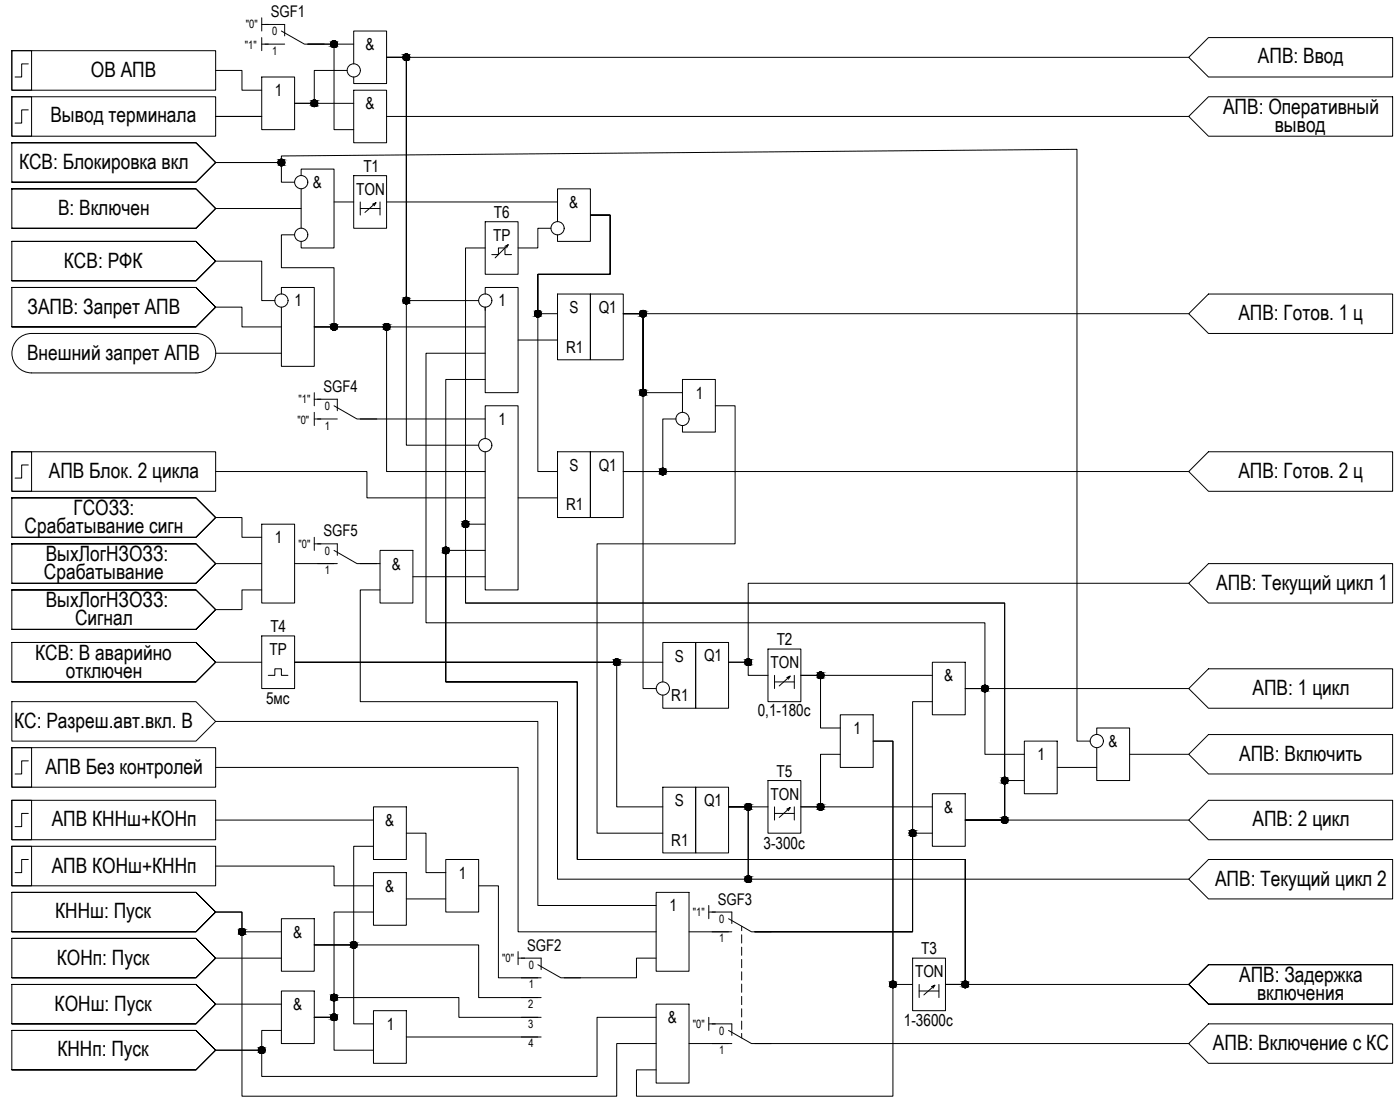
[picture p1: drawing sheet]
<svg xmlns="http://www.w3.org/2000/svg" width="633mm" height="500mm" viewBox="0 0 633 500" stroke-linecap="round" stroke-linejoin="round" font-family="sans-serif">
<!-- layer: 0 -->
<g fill="none" stroke="#000" stroke-width=".45">
<path d="M118 8v6M118 17v6M118 11h3M118 20h3M160 20h-21h12v39h9M5 23h9v18h-9zM5 23h92v18h-92zM13 29h-3v6h-3M97 32h12v9h9M118 35h15v24h-15zM157 32h-15v15h-9h27M160 29v-15h15v24h-15v-3"/>
<path d="M175 26h362M537 26l9-9h83v18h-83zM5 44h9v18h-9zM5 44h92v18h-92zM13 50h-3v6h-3M118 53h-21h21M160 41h15v24h-15zM175 53h362M537 53l9-9h83v18h-83zM5 65v17h84l8-9-8-8h-84h84l8 8-8 9h-84M136 79v-3h15v36h-15v-3M160 79h15v24h-15z"/>
<path d="M5 85v18h84l8-9-8-9h-84h84l8 9-8 9h-84M97 94h39M133 82h-6v-9h-30h30v-3l360-3v268h6M136 85v18M151 91h9M163 91v6M163 94h9M168 92h2l-5 4M170 92l-1 1M172 91v6M175 91h77M5 109v18h84l8-9-8-9h-84h84l8 9-8 9h-84"/>
<path d="M97 118h21v18h6M133 106h-6v15h24v27h-9M219 112h-9v161h244v98h-18h18v-18h9M219 100h15v24h-15zM222 115h3v-3h3v3h3M228 111h2l-1 1M230 111l-6 6M249 103h-6v9h-9M252 100v-15h15v24h-15v-3M5 130v18h84l8-9-8-9h-84h84l8 9-8 9h-84M97 139h12v9h18M127 133v-3h15v36h-15v-27"/>
<path d="M216 136h-32v-110h-9h9v175h32M219 133v-3h15v47h-15v-38v1M252 133h15v30h-15zM267 133h15v30h-15zM8 153l3-2h3h75a9 9 0 0 1 9 9 9 9 0 0 1-9 9h-75a9 9 0 0 1-8-6 9 9 0 0 1 2-10zM97 160h30M142 148h33v65h44M142 148h77M219 160h-26v121h252v30h-9M234 154h18M252 142h-9v-18h33v-27h-9h9v27h-33v89h9M282 142h255"/>
<path d="M537 142l9-9h83v18h-83zM142 177v6M219 171h-18v137h60v80h175v57h-9h9v-57h-175v-80h-60v-59h18M308 177h-17v-35h-9h9v169h6M142 186v6M142 180h3M142 189h3M163 189h56M219 198v-15h15v84h-15v-63M305 189h-5v24h-18h255M308 186v-15h15v24h-15v-3M323 183h9v63h-62v131h30"/>
<path d="M5 204h9v18h-9zM5 204h92v18h-92zM13 210h-3v6h-3M97 213h69v12h53M252 204h15v30h-15zM267 204h15v30h-15zM546 204h83v18h-83l-9-9zM5 225v18h84l8-9-8-9h-84h84l8 9-8 9h-84M97 234h12v9h9M118 237h15v36h-15zM219 237h-9v36h244v98h-18h101M234 225h18"/>
<path d="M5 246v18h84l8-9-8-9h-84h84l8 9-8 9h-84M97 255h21M133 255h18M142 243v6M142 246h3M163 255h9M172 249h15v24h-15zM5 267v17h84l8-8-8-9h-84h84l8 9-8 8h-84M118 267h-9v9h-12M172 267h-9v50h89v80h86v-32h-9h18M187 261h32M537 264l9-9h83v18h-83z"/>
<path d="M537 264h-199v35h-9h9v6h9M5 290v18h84l8-9-8-9h-84h84l8 9-8 9h-84M97 299h21M118 287h15v24h-15zM300 299h-167h146v66h21M314 290h15v30h-15zM347 293h15v24h-15zM421 299h15v24h-15zM5 317h84l8 9-8 9h-84zM121 305h3v-3h3v3h3M300 308v-18h14v30h-14v-6M350 305v6"/>
<path d="M350 308h9M356 306h1l-5 4M357 306l-1 1M359 305v6M421 317h-9v104h-71h71v-44h9M421 305h-59h9v24h9M436 311h9v30h18M436 311h101M546 302h83v18h-83l-9-9zM5 338h9v18h-9zM5 338h92v18h-92zM97 326h146v83h54"/>
<path d="M380 323h15v24h-15zM463 335h15v24h-15zM496 332v-3h15v24h-15v-15M546 332h83v18h-83l-9-9zM13 344h-3v6h-3M97 347h137v74h63M300 356h14v29h-14zM314 356h15v29h-15zM347 353h15v24h-15zM380 341h-9v24h-9h59M421 359h15v23h-15zM478 347h18"/>
<path d="M511 341h26M5 362h9v18h-9zM5 362h92v18h-92zM13 368h-3v6h-3M97 371h72M169 365h15v23h-15zM184 377h9v17h8M329 365h9v32h199M350 365v6M350 368h9M356 366l1-1-5 4M357 365l-1 1"/>
<path d="M359 365v6M546 362h83v18h-83l-9-9zM5 382h9v18h-9zM5 382h92v18h-92zM13 388h-3v6h-3M97 391h54v9h18M169 382h-9v45h-18M169 394h15v24h-15zM201 388h15v24h-15zM537 397l9-9h83v18h-83zM5 403v18h84l8-9-8-9h-84h84l8 9-8 9h-84M127 415h15v24h-15z"/>
<path d="M169 412h-18v48h-9M184 406h17M216 400h9v42h18M297 403h14v36h-14zM320 409v6M320 412h3M335 419v2M5 424v18h84l8-9-8-9h-84h84l8 9-8 9h-84M97 433h30M127 421h-18v-9h-12h12v83h170v-23h18M142 427h18v36h9M142 427h74v24h27"/>
<path d="M234 433h3M234 430v6M297 433h-9v9h-33M311 421h18M335 422v4M335 428v4M335 434v3M335 439v4M412 433h15v24h-15zM629 436h-83l-9 9 9 9h83v-18h-83l-9 9 9 9h83M5 445v18h84l8-9-8-9h-84h84l8 9-8 9h-84M97 454h30"/>
<path d="M127 448h15v24h-15zM142 460h9v15h18M142 460h9v-9h56v9h36M169 457h15v24h-15zM236 451h9M236 460h9M297 460h-27v27h-152v-12h-21h21v-9h9M297 454h14v36h-14zM320 460v6M335 445v3M335 450v4M335 456v4"/>
<path d="M412 445h-8v-110h-9h9v160h-116v-11h9M415 445v6M415 448h9M421 446l2-1-5 5M423 445l-1 2M424 445v6M427 445h110M5 466v18h84l8-9-8-9h-84h84l8 9-8 9h-84M184 469h61M311 472h18M320 463h3M335 461v4"/>
<path d="M335 467v2M341 472h196M537 472l9-9h83v18h-83z"/>
<circle cx="151" cy="20" r="1.5"/>
<circle cx="160" cy="32" r="3"/>
<circle cx="184" cy="26" r="1.5"/>
<circle cx="142" cy="47" r="1.5"/>
<circle cx="127" cy="73" r="1.5"/>
<circle cx="136" cy="82" r="3"/>
<circle cx="136" cy="106" r="3"/>
<circle cx="252" cy="103" r="3"/>
<circle cx="127" cy="136" r="3"/>
<circle cx="184" cy="136" r="1.5"/>
<circle cx="219" cy="136" r="3"/>
<circle cx="151" cy="148" r="1.5"/>
<circle cx="175" cy="148" r="1.5"/>
<circle cx="243" cy="142" r="1.5"/>
<circle cx="291" cy="142" r="1.5"/>
<circle cx="291" cy="177" r="1.5"/>
<circle cx="308" cy="189" r="3"/>
<circle cx="219" cy="201" r="3"/>
<circle cx="300" cy="213" r="1.5"/>
<circle cx="210" cy="237" r="1.5"/>
<circle cx="201" cy="249" r="1.5"/>
<circle cx="279" cy="299" r="1.5"/>
<circle cx="338" cy="299" r="1.5"/>
<circle cx="300" cy="311" r="3"/>
<circle cx="371" cy="305" r="1.5"/>
<circle cx="445" cy="311" r="1.5"/>
<circle cx="496" cy="335" r="3"/>
<circle cx="454" cy="353" r="1.5"/>
<circle cx="338" cy="365" r="1.5"/>
<circle cx="371" cy="365" r="1.5"/>
<circle cx="412" cy="377" r="1.5"/>
<circle cx="454" cy="371" r="1.5"/>
<circle cx="338" cy="397" r="1.5"/>
<circle cx="109" cy="421" r="1.5"/>
<circle cx="160" cy="427" r="1.5"/>
<circle cx="151" cy="451" r="1.5"/>
<circle cx="151" cy="460" r="1.5"/>
<circle cx="404" cy="445" r="1.5"/>
<circle cx="436" cy="445" r="1.5"/>
<circle cx="118" cy="475" r="1.5"/>
</g>
<g fill="#000" stroke="#000" stroke-width=".45">
<path d="M151 18v1zM150 19h1zM183 27h1zM142 48h1zM127 75h1zM183 137h1zM150 146h1zM174 149h1zM174 146h1zM243 143h1zM290 143h1zM290 179h1z"/>
<path d="M299 215h1zM210 238h1zM201 250h1zM278 298h1zM278 301h1zM338 301h1zM370 304h1zM445 313h1zM454 354h1zM338 366h1zM370 363h1zM412 378h1z"/>
<path d="M454 372h1zM338 399h1zM109 423h1zM159 426h1zM150 458h1zM150 449h1zM403 446h1zM436 446h1zM118 476h1z"/>
<path d="M150 19h2zM150 19h2z"/>
<path d="M150 19h2zM150 19h2z"/>
<path d="M150 19h2zM150 19h2z"/>
<path d="M150 19h2zM150 19h2z"/>
<path d="M150 19h2zM150 19h2z"/>
<path d="M150 19h2zM150 19h2z"/>
<path d="M150 19h2zM150 19h2z"/>
<path d="M150 19h2zM150 19h2z"/>
<path d="M150 19h2zM150 19h2z"/>
<path d="M150 19l2 1zM150 19l2 1z"/>
<path d="M150 20h2zM150 20h2z"/>
<path d="M149 20h3zM149 20h3z"/>
<path d="M149 20h3zM149 20h3z"/>
<path d="M149 20h3zM149 20h3z"/>
<path d="M150 21h1zM150 21h1z"/>
<path d="M150 21h2zM150 21h1z"/>
<path d="M150 21h2zM150 21h2z"/>
<path d="M150 21h2zM150 21h2z"/>
<path d="M150 21h2zM150 21h2z"/>
<path d="M150 21h2zM150 21h2z"/>
<path d="M150 21h2zM150 21h2z"/>
<path d="M150 21h2zM150 21h2z"/>
<path d="M150 21h2zM150 21h2z"/>
<path d="M150 20h2zM150 20l2 1z"/>
<path d="M150 20h2zM150 20h2z"/>
<path d="M149 20h3zM149 20h3z"/>
<path d="M149 20h3zM149 20h3z"/>
<path d="M183 24h1zM183 24h1z"/>
<path d="M183 24h1zM183 24h1z"/>
<path d="M183 24l1 1zM183 25h1z"/>
<path d="M183 27h1zM183 27h1z"/>
<path d="M183 25h1zM183 25h1z"/>
<path d="M183 27h1zM183 27h1z"/>
<path d="M183 25h1zM183 25h1z"/>
<path d="M183 27h1zM183 27h1z"/>
<path d="M183 25h2zM183 25h2z"/>
<path d="M183 27h1zM183 27h1z"/>
<path d="M183 25h2zM183 25h2z"/>
<path d="M183 27h2zM183 27h1z"/>
<path d="M183 25h2zM183 25h2z"/>
<path d="M183 27h2zM183 27h2z"/>
<path d="M182 25h3zM182 25h3z"/>
<path d="M182 27h3zM182 27h3z"/>
<path d="M182 25h3zM182 25h3z"/>
<path d="M182 27h3zM182 27h3z"/>
<path d="M182 25h3zM182 25h3z"/>
<path d="M182 27h3zM182 27h3z"/>
<path d="M182 25h3zM182 25h3z"/>
<path d="M182 26h3zM182 26l3 1z"/>
<path d="M182 25l3 1zM182 25l3 1z"/>
<path d="M182 26h3zM182 26h3z"/>
<path d="M182 26h3zM182 26h3z"/>
<path d="M182 26h3zM182 26h3z"/>
<path d="M182 26h3zM182 26h3z"/>
<path d="M182 26h3zM182 26h3z"/>
<path d="M182 26h3zM182 26h3z"/>
<path d="M142 45h1zM142 45h1z"/>
<path d="M142 45h1zM141 45h2z"/>
<path d="M141 45h2zM141 45h2z"/>
<path d="M141 48h2zM141 48h2z"/>
<path d="M141 45h2zM141 45h2z"/>
<path d="M141 48h2zM141 48h2z"/>
<path d="M141 45l2 1zM141 46h2z"/>
<path d="M141 48h2zM141 48h2z"/>
<path d="M141 46h2zM141 46h2z"/>
<path d="M141 48h2zM141 48h2z"/>
<path d="M141 46h2zM141 46h2z"/>
<path d="M141 48h2zM141 48h2z"/>
<path d="M141 46h2zM141 46h2z"/>
<path d="M141 48h2zM141 48h2z"/>
<path d="M141 46h2zM141 46h2z"/>
<path d="M141 48h2zM141 48h2z"/>
<path d="M141 46h2zM141 46h2z"/>
<path d="M141 47h2zM141 47l2 1z"/>
<path d="M141 46h2zM141 46h2z"/>
<path d="M141 47h2zM141 47h2z"/>
<path d="M141 46h3zM141 46h3z"/>
<path d="M141 47h2zM141 47h2z"/>
<path d="M141 46l3 1zM141 46l3 1z"/>
<path d="M141 47h3zM141 47h3z"/>
<path d="M141 47h3zM141 47h3z"/>
<path d="M141 47h3zM141 47h3z"/>
<path d="M141 47h3zM141 47h2z"/>
<path d="M127 72h1zM127 72h1z"/>
<path d="M127 72h1zM127 72h1z"/>
<path d="M127 72h1zM127 72h1z"/>
<path d="M127 75h1zM127 75h1z"/>
<path d="M127 72h1zM126 72h2z"/>
<path d="M127 75h1zM127 75h1z"/>
<path d="M126 72h2zM126 72h2z"/>
<path d="M126 75h2zM126 75h2z"/>
<path d="M126 72h2zM126 72h2z"/>
<path d="M126 75h2zM126 75h2z"/>
<path d="M126 72h2zM126 72h2z"/>
<path d="M126 75h2zM126 75h2z"/>
<path d="M126 72l2 1zM126 72l2 1z"/>
<path d="M126 74h2zM126 74l2 1z"/>
<path d="M126 73h2zM126 73h2z"/>
<path d="M126 74h2zM126 74h2z"/>
<path d="M126 73h2zM126 73h2z"/>
<path d="M126 74h2zM126 74h2z"/>
<path d="M126 73h3zM126 73h3z"/>
<path d="M126 74h2zM126 74h2z"/>
<path d="M126 73h3zM126 73h3z"/>
<path d="M126 74h3zM126 74h2z"/>
<path d="M126 73h3zM126 73h3z"/>
<path d="M126 74h3zM126 74h3z"/>
<path d="M126 73h3zM126 73h3z"/>
<path d="M126 73h3zM126 73h3z"/>
<path d="M126 73l3 1zM126 73l3 1z"/>
<path d="M126 74h3zM126 74h3z"/>
<path d="M126 74h3zM126 74h3z"/>
<path d="M183 134h1zM183 134h1z"/>
<path d="M183 134h1zM183 134h1z"/>
<path d="M183 134h1zM183 134h1z"/>
<path d="M183 137h1zM183 137h1z"/>
<path d="M183 134l1 1zM183 135h1z"/>
<path d="M183 137h1zM183 137h1z"/>
<path d="M183 135h1zM183 135h1z"/>
<path d="M183 137h1zM183 137h1z"/>
<path d="M183 135h2zM183 135h2z"/>
<path d="M183 137h1zM183 137h1z"/>
<path d="M183 135h2zM183 135h2z"/>
<path d="M183 137h2zM183 137h1z"/>
<path d="M183 135h2zM182 135h3z"/>
<path d="M183 137h2zM183 137h2z"/>
<path d="M182 135h3zM182 135h3z"/>
<path d="M182 137h3zM182 137h3z"/>
<path d="M182 135h3zM182 135h3z"/>
<path d="M182 137h3zM182 137h3z"/>
<path d="M182 135h3zM182 135h3z"/>
<path d="M182 137h3zM182 137h3z"/>
<path d="M182 135h3zM182 135h3z"/>
<path d="M182 136h3zM182 136l3 1z"/>
<path d="M182 135l3 1zM182 135l3 1z"/>
<path d="M182 136h3zM182 136h3z"/>
<path d="M182 136h3zM182 136h3z"/>
<path d="M182 136h3zM182 136h3z"/>
<path d="M182 136h3zM182 136h3z"/>
<path d="M182 136h3zM182 136h3z"/>
<path d="M182 136h3zM182 136h3z"/>
<path d="M150 146h2zM150 146h2z"/>
<path d="M150 149h1zM150 149h1z"/>
<path d="M150 146h2zM150 146h2z"/>
<path d="M150 149h2zM150 149h1z"/>
<path d="M150 146l2 1zM150 147h2z"/>
<path d="M150 149h2zM150 149h2z"/>
<path d="M150 147h2zM150 147h2z"/>
<path d="M150 149h2zM150 149h2z"/>
<path d="M150 147h2zM150 147h2z"/>
<path d="M150 149h2zM150 149h2z"/>
<path d="M150 147h2zM150 147h2z"/>
<path d="M150 149h2zM150 149h2z"/>
<path d="M150 147h2zM150 147h2z"/>
<path d="M150 149h2zM150 149h2z"/>
<path d="M150 147h2zM150 147h2z"/>
<path d="M150 149h2zM150 149h2z"/>
<path d="M150 147h2zM150 147h2z"/>
<path d="M150 148h2zM150 148l2 1z"/>
<path d="M150 147h2zM150 147h2z"/>
<path d="M150 148h2zM150 148h2z"/>
<path d="M150 147h2zM150 147h2z"/>
<path d="M150 148h2zM150 148h2z"/>
<path d="M149 147l3 1zM149 147l3 1z"/>
<path d="M149 148h3zM149 148h3z"/>
<path d="M149 148h3zM149 148h3z"/>
<path d="M149 148h3zM149 148h3z"/>
<path d="M149 148h3zM149 148h3z"/>
<path d="M174 146h1zM174 146h1z"/>
<path d="M174 146h1zM174 146h1z"/>
<path d="M174 149h1zM174 149h1z"/>
<path d="M174 146h1zM174 146h1z"/>
<path d="M174 149h1zM174 149h1z"/>
<path d="M174 146l2 1zM174 147h2z"/>
<path d="M174 149h1zM174 149h1z"/>
<path d="M174 147h2zM174 147h2z"/>
<path d="M174 149h2zM174 149h1z"/>
<path d="M174 147h2zM174 147h2z"/>
<path d="M174 149h2zM174 149h2z"/>
<path d="M174 147h2zM174 147h2z"/>
<path d="M174 149h2zM174 149h2z"/>
<path d="M174 147h2zM174 147h2z"/>
<path d="M174 149h2zM174 149h2z"/>
<path d="M173 147h3zM173 147h3z"/>
<path d="M173 149h3zM173 149h3z"/>
<path d="M173 147h3zM173 147h3z"/>
<path d="M173 148h3zM173 148l3 1z"/>
<path d="M173 147h3zM173 147h3z"/>
<path d="M173 148h3zM173 148h3z"/>
<path d="M173 147h3zM173 147h3z"/>
<path d="M173 148h3zM173 148h3z"/>
<path d="M173 147l3 1zM173 147l3 1z"/>
<path d="M173 148h3zM173 148h3z"/>
<path d="M173 148h3zM173 148h3z"/>
<path d="M173 148h3zM173 148h3z"/>
<path d="M173 148h3zM173 148h3z"/>
<path d="M243 140h1zM243 140h1z"/>
<path d="M243 140h1zM242 140h2z"/>
<path d="M242 140l2 1zM242 141h2z"/>
<path d="M242 143h2zM242 143h2z"/>
<path d="M242 141h2zM242 141h2z"/>
<path d="M242 143h2zM242 143h2z"/>
<path d="M242 141h2zM242 141h2z"/>
<path d="M242 143h2zM242 143h2z"/>
<path d="M242 141h2zM242 141h2z"/>
<path d="M242 143h2zM242 143h2z"/>
<path d="M242 141h2zM242 141h2z"/>
<path d="M242 143h2zM242 143h2z"/>
<path d="M242 141h2zM242 141h2z"/>
<path d="M242 143h2zM242 143h2z"/>
<path d="M242 141h2zM242 141h2z"/>
<path d="M242 143h2zM242 143h2z"/>
<path d="M242 141h2zM242 141h2z"/>
<path d="M242 142h2zM242 142l2 1z"/>
<path d="M242 141h2zM242 141h2z"/>
<path d="M242 142h2zM242 142h2z"/>
<path d="M242 141l3 1zM242 141l3 1z"/>
<path d="M242 142h2zM242 142h2z"/>
<path d="M242 142h3zM242 142h3z"/>
<path d="M242 142h3zM242 142h2z"/>
<path d="M242 142h3zM242 142h3z"/>
<path d="M242 142h3zM242 142h3z"/>
<path d="M242 142h3zM242 142h3z"/>
<path d="M290 140h1zM290 140h1z"/>
<path d="M290 140h1zM290 140h1z"/>
<path d="M290 140h1zM290 140h1z"/>
<path d="M290 143h1zM290 143h1z"/>
<path d="M290 140l1 1zM290 141h1z"/>
<path d="M290 143h1zM290 143h1z"/>
<path d="M290 141h1zM290 141h1z"/>
<path d="M290 143h1zM290 143h1z"/>
<path d="M290 141h2zM290 141h2z"/>
<path d="M290 143h1zM290 143h1z"/>
<path d="M290 141h2zM290 141h2z"/>
<path d="M290 143h2zM290 143h1z"/>
<path d="M290 141h2zM290 141h2z"/>
<path d="M290 143h2zM290 143h2z"/>
<path d="M289 141h3zM289 141h3z"/>
<path d="M289 143h3zM289 143h3z"/>
<path d="M289 141h3zM289 141h3z"/>
<path d="M289 143h3zM289 143h3z"/>
<path d="M289 141h3zM289 141h3z"/>
<path d="M289 142h3zM289 142l3 1z"/>
<path d="M289 141h3zM289 141h3z"/>
<path d="M289 142h3zM289 142h3z"/>
<path d="M289 141l3 1zM289 141l3 1z"/>
<path d="M289 142h3zM289 142h3z"/>
<path d="M289 142h3zM289 142h3z"/>
<path d="M289 142h3zM289 142h3z"/>
<path d="M289 142h3zM289 142h3z"/>
<path d="M289 142h3zM289 142h3z"/>
<path d="M289 142h3zM289 142h3z"/>
<path d="M290 176h1zM290 176h1z"/>
<path d="M290 176h1zM290 176h1z"/>
<path d="M290 176h1zM290 176h1z"/>
<path d="M290 179h1zM290 179h1z"/>
<path d="M290 176h1zM290 176h1z"/>
<path d="M290 179h1zM290 179h1z"/>
<path d="M290 176h1zM290 176h1z"/>
<path d="M290 179h1zM290 179h1z"/>
<path d="M290 176h2zM290 176h2z"/>
<path d="M290 179h1zM290 179h1z"/>
<path d="M290 176h2zM290 176h2z"/>
<path d="M290 179h2zM290 179h1z"/>
<path d="M290 176l2 1zM290 176l2 1z"/>
<path d="M290 178h2zM290 178l2 1z"/>
<path d="M289 177h3zM289 177h3z"/>
<path d="M289 178h3zM289 178h3z"/>
<path d="M289 177h3zM289 177h3z"/>
<path d="M289 178h3zM289 178h3z"/>
<path d="M289 177h3zM289 177h3z"/>
<path d="M289 178h3zM289 178h3z"/>
<path d="M289 177h3zM289 177h3z"/>
<path d="M289 178h3zM289 178h3z"/>
<path d="M289 177h3zM289 177h3z"/>
<path d="M289 177h3zM289 177h3z"/>
<path d="M289 178h3zM289 178h3z"/>
<path d="M289 178h3zM289 178h3z"/>
<path d="M289 177h3zM289 177h3z"/>
<path d="M289 177l3 1zM289 177l3 1z"/>
<path d="M289 178h3zM289 178h3z"/>
<path d="M299 212h1zM299 212h1z"/>
<path d="M299 212h1zM299 212h1z"/>
<path d="M299 212h1zM299 212h1z"/>
<path d="M299 215h1zM299 215h1z"/>
<path d="M299 212h1zM299 212h1z"/>
<path d="M299 214h1zM299 214l1 1z"/>
<path d="M299 212h1zM299 212h1z"/>
<path d="M299 214h1zM299 214h1z"/>
<path d="M299 212h1zM299 212h1z"/>
<path d="M299 214h1zM299 214h1z"/>
<path d="M299 212h2zM298 212h3z"/>
<path d="M299 214h1zM299 214h1z"/>
<path d="M298 212h3zM298 212h3z"/>
<path d="M298 214h3zM298 214h2z"/>
<path d="M298 212h3zM298 212h3z"/>
<path d="M298 214h3zM298 214h3z"/>
<path d="M298 212h3zM298 212h3z"/>
<path d="M298 214h3zM298 214h3z"/>
<path d="M298 212l3 1zM298 212l3 1z"/>
<path d="M298 214h3zM298 214h3z"/>
<path d="M298 213h3zM298 213h3z"/>
<path d="M298 214h3zM298 214h3z"/>
<path d="M298 213h3zM298 213h3z"/>
<path d="M298 214h3zM298 214h3z"/>
<path d="M298 213h3zM298 213h3z"/>
<path d="M298 213h3zM298 213h3z"/>
<path d="M298 213h3zM298 213h3z"/>
<path d="M298 213h3zM298 213l3 1z"/>
<path d="M298 213h3zM298 213h3z"/>
<path d="M210 235h1zM210 235h1z"/>
<path d="M210 235l1 1zM210 236h1z"/>
<path d="M210 236h1zM210 236h1z"/>
<path d="M210 238h1zM210 238h1z"/>
<path d="M210 236h1zM210 236h1z"/>
<path d="M210 238h1zM210 238h1z"/>
<path d="M210 236h1zM210 236h1z"/>
<path d="M210 238h1zM210 238h1z"/>
<path d="M210 236h1zM209 236h2z"/>
<path d="M210 238h1zM210 238h1z"/>
<path d="M209 236h2zM209 236h2z"/>
<path d="M209 238h2zM209 238h2z"/>
<path d="M209 236h3zM209 236h3z"/>
<path d="M209 238h2zM209 238h2z"/>
<path d="M209 236h3zM209 236h3z"/>
<path d="M209 238h3zM209 238h2z"/>
<path d="M209 236h3zM209 236h3z"/>
<path d="M209 238h3zM209 238h3z"/>
<path d="M209 236h3zM209 236h3z"/>
<path d="M209 238h3zM209 238h3z"/>
<path d="M209 236h3zM209 236h3z"/>
<path d="M209 237h3zM209 237l3 1z"/>
<path d="M209 236l3 1zM209 236l3 1z"/>
<path d="M209 237h3zM209 237h3z"/>
<path d="M209 237h3zM209 237h3z"/>
<path d="M209 237h3zM209 237h3z"/>
<path d="M209 237h3zM209 237h3z"/>
<path d="M209 237h3zM209 237h3z"/>
<path d="M209 237h3zM209 237h3z"/>
<path d="M201 247h1zM201 247h1z"/>
<path d="M201 247h1zM201 247h1z"/>
<path d="M201 247h1zM201 247h1z"/>
<path d="M201 250h1zM201 250h1z"/>
<path d="M201 247h1zM201 247h1z"/>
<path d="M201 250h1zM201 250h1z"/>
<path d="M201 247l1 1zM201 248h1z"/>
<path d="M201 250h1zM201 250h1z"/>
<path d="M201 248h1zM201 248h1z"/>
<path d="M201 250h1zM201 250h1z"/>
<path d="M201 248h2zM201 248h2z"/>
<path d="M201 250h1zM201 250h1z"/>
<path d="M200 248h3zM200 248h3z"/>
<path d="M200 250h3zM200 250h2z"/>
<path d="M200 248h3zM200 248h3z"/>
<path d="M200 250h3zM200 250h3z"/>
<path d="M200 248h3zM200 248h3z"/>
<path d="M200 250h3zM200 250h3z"/>
<path d="M200 248h3zM200 248h3z"/>
<path d="M200 249h3zM200 249l3 1z"/>
<path d="M200 248h3zM200 248h3z"/>
<path d="M200 249h3zM200 249h3z"/>
<path d="M200 248l3 1zM200 248l3 1z"/>
<path d="M200 249h3zM200 249h3z"/>
<path d="M200 249h3zM200 249h3z"/>
<path d="M200 249h3zM200 249h3z"/>
<path d="M200 249h3zM200 249h3z"/>
<path d="M200 249h3zM200 249h3z"/>
<path d="M200 249h3zM200 249h3z"/>
<path d="M278 298h1zM278 298h1z"/>
<path d="M278 298h1zM278 298h1z"/>
<path d="M278 298h1zM278 298h1z"/>
<path d="M278 298h2zM278 298h2z"/>
<path d="M278 298h2zM278 298h2z"/>
<path d="M278 298h2zM278 298h2z"/>
<path d="M278 298h2zM278 298h2z"/>
<path d="M278 298h2zM278 298h2z"/>
<path d="M278 298l2 1zM278 298l2 1z"/>
<path d="M277 299h3zM277 299h3z"/>
<path d="M277 300h3zM277 300h3z"/>
<path d="M277 299h3zM277 299h3z"/>
<path d="M277 300h3zM277 300h3z"/>
<path d="M277 299h3zM277 299h3z"/>
<path d="M277 300h3zM277 300h3z"/>
<path d="M277 299h3zM277 299h3z"/>
<path d="M277 299h3zM277 299h3z"/>
<path d="M277 299h3zM277 299h3z"/>
<path d="M277 299l3 1zM277 299l3 1z"/>
<path d="M277 300h3zM277 300h3z"/>
<path d="M338 298h1zM338 298h1z"/>
<path d="M338 298h1zM338 298h1z"/>
<path d="M338 298h1zM338 298h1z"/>
<path d="M338 298h1zM337 298h2z"/>
<path d="M337 298h2zM337 298h2z"/>
<path d="M337 298h2zM337 298h2z"/>
<path d="M337 298h2zM337 298h2z"/>
<path d="M337 298h2zM337 298h2z"/>
<path d="M337 298h2zM337 298h2z"/>
<path d="M337 298l2 1zM337 298l2 1z"/>
<path d="M337 299h3zM337 299h3z"/>
<path d="M337 300h2zM337 300h2z"/>
<path d="M337 299h3zM337 299h3z"/>
<path d="M337 300h3zM337 300h2z"/>
<path d="M337 299h3zM337 299h3z"/>
<path d="M337 300h3zM337 300h3z"/>
<path d="M337 299h3zM337 299h3z"/>
<path d="M337 299h3zM337 299h3z"/>
<path d="M337 299h3zM337 299h3z"/>
<path d="M337 299l3 1zM337 299l3 1z"/>
<path d="M337 300h3zM337 300h3z"/>
<path d="M278 301h1zM278 301h1z"/>
<path d="M278 301h1zM278 301h1z"/>
<path d="M278 301h1zM278 301h1z"/>
<path d="M278 300h2zM278 300l1 1z"/>
<path d="M278 300h2zM278 300h2z"/>
<path d="M278 300h2zM278 300h2z"/>
<path d="M278 300h2zM278 300h2z"/>
<path d="M278 300h2zM278 300h2z"/>
<path d="M338 301h1zM338 301h1z"/>
<path d="M338 301h1zM338 301h1z"/>
<path d="M337 301h2zM337 301h2z"/>
<path d="M337 300h2zM337 300l2 1z"/>
<path d="M337 300h2zM337 300h2z"/>
<path d="M337 300h2zM337 300h2z"/>
<path d="M337 300h2zM337 300h2z"/>
<path d="M337 300h2zM337 300h2z"/>
<path d="M370 304h1zM370 304h1z"/>
<path d="M370 307h1zM370 307h1z"/>
<path d="M370 304h2zM370 304h2z"/>
<path d="M370 307h1zM370 307h1z"/>
<path d="M370 304h2zM370 304h2z"/>
<path d="M370 307h2zM370 307h1z"/>
<path d="M370 304h2zM370 304h2z"/>
<path d="M370 306h2zM370 306l2 1z"/>
<path d="M370 304h2zM370 304h2z"/>
<path d="M370 306h2zM370 306h2z"/>
<path d="M370 304h2zM370 304h2z"/>
<path d="M370 306h2zM370 306h2z"/>
<path d="M370 304h2zM370 304h2z"/>
<path d="M370 306h2zM370 306h2z"/>
<path d="M370 304l2 1zM370 304l2 1z"/>
<path d="M370 306h2zM370 306h2z"/>
<path d="M370 305h2zM370 305h2z"/>
<path d="M370 306h2zM370 306h2z"/>
<path d="M369 305h3zM369 305h3z"/>
<path d="M369 306h3zM369 306h3z"/>
<path d="M369 305h3zM369 305h3z"/>
<path d="M369 306h3zM369 306h3z"/>
<path d="M369 305h3zM369 305h3z"/>
<path d="M369 305h3zM369 305h3z"/>
<path d="M369 305h3zM369 305h3z"/>
<path d="M369 305l3 1zM369 305l3 1z"/>
<path d="M369 306h3zM369 306h3z"/>
<path d="M445 310h1zM445 310h1z"/>
<path d="M445 310h1zM445 310h1z"/>
<path d="M445 310h1zM445 310h1z"/>
<path d="M445 313h1zM445 313h1z"/>
<path d="M445 310h1zM444 310h2z"/>
<path d="M445 313h1zM445 313h1z"/>
<path d="M444 310h2zM444 310h2z"/>
<path d="M444 312h2zM444 312l2 1z"/>
<path d="M444 310h2zM444 310h2z"/>
<path d="M444 312h2zM444 312h2z"/>
<path d="M444 310h2zM444 310h2z"/>
<path d="M444 312h2zM444 312h2z"/>
<path d="M444 310h2zM444 310h2z"/>
<path d="M444 312h2zM444 312h2z"/>
<path d="M444 310h2zM444 310h2z"/>
<path d="M444 312h2zM444 312h2z"/>
<path d="M444 310l2 1zM444 310l2 1z"/>
<path d="M444 312h2zM444 312h2z"/>
<path d="M444 311h3zM444 311h3z"/>
<path d="M444 312h2zM444 312h2z"/>
<path d="M444 311h3zM444 311h3z"/>
<path d="M444 312h3zM444 312h2z"/>
<path d="M444 311h3zM444 311h3z"/>
<path d="M444 312h3zM444 312h3z"/>
<path d="M444 311h3zM444 311h3z"/>
<path d="M444 311h3zM444 311h3z"/>
<path d="M444 311h3zM444 311h3z"/>
<path d="M444 311h3zM444 311h3z"/>
<path d="M444 311h3zM444 311l3 1z"/>
<path d="M454 351h1zM454 351h1z"/>
<path d="M454 351h1zM453 351h2z"/>
<path d="M453 351h2zM453 351h2z"/>
<path d="M453 354h2zM453 354h2z"/>
<path d="M453 351l2 1zM453 351l2 1z"/>
<path d="M453 354h2zM453 354h2z"/>
<path d="M453 352h2zM453 352h2z"/>
<path d="M453 354h2zM453 354h2z"/>
<path d="M453 352h2zM453 352h2z"/>
<path d="M453 354h2zM453 354h2z"/>
<path d="M453 352h2zM453 352h2z"/>
<path d="M453 354h2zM453 354h2z"/>
<path d="M453 352h2zM453 352h2z"/>
<path d="M453 354h2zM453 354h2z"/>
<path d="M453 352h2zM453 352h2z"/>
<path d="M453 354h2zM453 354h2z"/>
<path d="M453 352h2zM453 352h2z"/>
<path d="M453 353h2zM453 353l2 1z"/>
<path d="M453 352h2zM453 352h2z"/>
<path d="M453 353h2zM453 353h2z"/>
<path d="M453 352l3 1zM453 352l3 1z"/>
<path d="M453 353h2zM453 353h2z"/>
<path d="M453 353h3zM453 353h3z"/>
<path d="M453 353h3zM453 353h2z"/>
<path d="M453 353h3zM453 353h3z"/>
<path d="M453 353h3zM453 353h3z"/>
<path d="M453 353h3zM453 353h3z"/>
<path d="M338 363h1zM338 363h1z"/>
<path d="M338 363h1zM338 363h1z"/>
<path d="M338 363h1zM338 363h1z"/>
<path d="M338 366h1zM338 366h1z"/>
<path d="M338 363h1zM337 363h2z"/>
<path d="M338 366h1zM338 366h1z"/>
<path d="M337 363h2zM337 363h2z"/>
<path d="M337 366h2zM337 366h2z"/>
<path d="M337 363l2 1zM337 364h2z"/>
<path d="M337 366h2zM337 366h2z"/>
<path d="M337 364h2zM337 364h2z"/>
<path d="M337 366h2zM337 366h2z"/>
<path d="M337 364h2zM337 364h2z"/>
<path d="M337 366h2zM337 366h2z"/>
<path d="M337 364h2zM337 364h2z"/>
<path d="M337 366h2zM337 366h2z"/>
<path d="M337 364h2zM337 364h2z"/>
<path d="M337 365h2zM337 365l2 1z"/>
<path d="M337 364h3zM337 364h3z"/>
<path d="M337 365h2zM337 365h2z"/>
<path d="M337 364h3zM337 364h3z"/>
<path d="M337 365h3zM337 365h2z"/>
<path d="M337 364h3zM337 364h3z"/>
<path d="M337 365h3zM337 365h3z"/>
<path d="M337 364l3 1zM337 364l3 1z"/>
<path d="M337 365h3zM337 365h3z"/>
<path d="M337 365h3zM337 365h3z"/>
<path d="M337 365h3zM337 365h3z"/>
<path d="M337 365h3zM337 365h3z"/>
<path d="M370 363h1zM370 363h1z"/>
<path d="M370 366h1zM370 366h1z"/>
<path d="M370 363h2zM370 363h2z"/>
<path d="M370 366h1zM370 366h1z"/>
<path d="M370 363h2zM370 363h2z"/>
<path d="M370 366h2zM370 366h1z"/>
<path d="M370 363l2 1zM370 364h2z"/>
<path d="M370 366h2zM370 366h2z"/>
<path d="M370 364h2zM370 364h2z"/>
<path d="M370 366h2zM370 366h2z"/>
<path d="M370 364h2zM370 364h2z"/>
<path d="M370 366h2zM370 366h2z"/>
<path d="M370 364h2zM370 364h2z"/>
<path d="M370 366h2zM370 366h2z"/>
<path d="M370 364h2zM370 364h2z"/>
<path d="M370 365h2zM370 365l2 1z"/>
<path d="M370 364h2zM370 364h2z"/>
<path d="M370 365h2zM370 365h2z"/>
<path d="M369 364h3zM369 364h3z"/>
<path d="M369 365h3zM369 365h3z"/>
<path d="M369 364h3zM369 364h3z"/>
<path d="M369 365h3zM369 365h3z"/>
<path d="M369 364l3 1zM369 364l3 1z"/>
<path d="M369 365h3zM369 365h3z"/>
<path d="M369 365h3zM369 365h3z"/>
<path d="M369 365h3zM369 365h3z"/>
<path d="M369 365h3zM369 365h3z"/>
<path d="M412 375h1zM412 375h1z"/>
<path d="M412 375h1zM412 375h1z"/>
<path d="M412 375h1zM412 375h1z"/>
<path d="M412 378h1zM412 378h1z"/>
<path d="M412 375h1zM412 375h1z"/>
<path d="M412 378h1zM412 378h1z"/>
<path d="M412 375h1zM412 375h1z"/>
<path d="M412 378h1zM412 378h1z"/>
<path d="M412 375h1zM411 375h2z"/>
<path d="M412 378h1zM412 378h1z"/>
<path d="M411 375l3 1zM411 375l3 1z"/>
<path d="M411 378h2zM411 378h2z"/>
<path d="M411 376h3zM411 376h3z"/>
<path d="M411 378h3zM411 378h2z"/>
<path d="M411 376h3zM411 376h3z"/>
<path d="M411 377h3zM411 377l3 1z"/>
<path d="M411 376h3zM411 376h3z"/>
<path d="M411 377h3zM411 377h3z"/>
<path d="M411 376h3zM411 376h3z"/>
<path d="M411 377h3zM411 377h3z"/>
<path d="M411 376h3zM411 376h3z"/>
<path d="M411 377h3zM411 377h3z"/>
<path d="M411 376h3zM411 376h3z"/>
<path d="M411 377h3zM411 377h3z"/>
<path d="M411 376h3zM411 376h3z"/>
<path d="M411 376l3 1zM411 376l3 1z"/>
<path d="M411 377h3zM411 377h3z"/>
<path d="M411 377h3zM411 377h3z"/>
<path d="M411 377h3zM411 377h3z"/>
<path d="M454 369h1zM454 369h1z"/>
<path d="M454 369h1zM454 369h1z"/>
<path d="M453 369h2zM453 369h2z"/>
<path d="M453 372h2zM453 372h2z"/>
<path d="M453 369h2zM453 369h2z"/>
<path d="M453 372h2zM453 372h2z"/>
<path d="M453 369h2zM453 369h2z"/>
<path d="M453 372h2zM453 372h2z"/>
<path d="M453 369l2 1zM453 370h2z"/>
<path d="M453 372h2zM453 372h2z"/>
<path d="M453 370h2zM453 370h2z"/>
<path d="M453 372h2zM453 372h2z"/>
<path d="M453 370h2zM453 370h2z"/>
<path d="M453 372h2zM453 372h2z"/>
<path d="M453 370h2zM453 370h2z"/>
<path d="M453 371h2zM453 371l2 1z"/>
<path d="M453 370h2zM453 370h2z"/>
<path d="M453 371h2zM453 371h2z"/>
<path d="M453 370h2zM453 370h2z"/>
<path d="M453 371h2zM453 371h2z"/>
<path d="M453 370h3zM453 370h3z"/>
<path d="M453 371h2zM453 371h2z"/>
<path d="M453 370h3zM453 370h3z"/>
<path d="M453 371h3zM453 371h2z"/>
<path d="M453 370l3 1zM453 370l3 1z"/>
<path d="M453 371h3zM453 371h3z"/>
<path d="M453 371h3zM453 371h3z"/>
<path d="M338 396h1zM338 396h1z"/>
<path d="M338 396h1zM338 396h1z"/>
<path d="M338 396h1zM338 396h1z"/>
<path d="M338 399h1zM338 399h1z"/>
<path d="M338 396h1zM337 396h2z"/>
<path d="M338 399h1zM338 399h1z"/>
<path d="M337 396h2zM337 396h2z"/>
<path d="M337 399h2zM337 399h2z"/>
<path d="M337 396h2zM337 396h2z"/>
<path d="M337 399h2zM337 399h2z"/>
<path d="M337 396h2zM337 396h2z"/>
<path d="M337 398h2zM337 398l2 1z"/>
<path d="M337 396h2zM337 396h2z"/>
<path d="M337 398h2zM337 398h2z"/>
<path d="M337 396l2 1zM337 396l2 1z"/>
<path d="M337 398h2zM337 398h2z"/>
<path d="M337 397h2zM337 397h2z"/>
<path d="M337 398h2zM337 398h2z"/>
<path d="M337 397h3zM337 397h3z"/>
<path d="M337 398h2zM337 398h2z"/>
<path d="M337 397h3zM337 397h3z"/>
<path d="M337 398h3zM337 398h2z"/>
<path d="M337 397h3zM337 397h3z"/>
<path d="M337 398h3zM337 398h3z"/>
<path d="M337 397h3zM337 397h3z"/>
<path d="M337 397h3zM337 397h3z"/>
<path d="M337 397l3 1zM337 397l3 1z"/>
<path d="M337 398h3zM337 398h3z"/>
<path d="M337 398h3zM337 398h3z"/>
<path d="M109 420h1zM109 420h1z"/>
<path d="M109 420h1zM109 420h1z"/>
<path d="M109 420h1zM109 420h1z"/>
<path d="M109 420h1zM109 420h1z"/>
<path d="M109 420h1zM109 420h1z"/>
<path d="M109 420h1zM108 420h2z"/>
<path d="M108 420h2zM108 420h2z"/>
<path d="M109 423h1zM109 423h1z"/>
<path d="M109 422h1zM109 422l1 1z"/>
<path d="M109 422h1zM109 422h1z"/>
<path d="M109 422h1zM109 422h1z"/>
<path d="M108 422h2zM108 422h2z"/>
<path d="M108 420h3zM108 420h3z"/>
<path d="M108 422h2zM108 422h2z"/>
<path d="M108 420h3zM108 420h3z"/>
<path d="M108 422h3zM108 422h2z"/>
<path d="M108 420h3zM108 420h3z"/>
<path d="M108 422h3zM108 422h3z"/>
<path d="M108 420l3 1zM108 420l3 1z"/>
<path d="M108 422h3zM108 422h3z"/>
<path d="M108 421h3zM108 421h3z"/>
<path d="M108 421h3zM108 421h3z"/>
<path d="M108 422h3zM108 422h3z"/>
<path d="M108 422h3zM108 422h3z"/>
<path d="M108 421h3zM108 421h3z"/>
<path d="M108 421h3zM108 421l3 1z"/>
<path d="M108 421h3zM108 421h3z"/>
<path d="M108 421h3zM108 421h3z"/>
<path d="M108 421h3zM108 421h3z"/>
<path d="M159 426h1zM159 426h1z"/>
<path d="M159 429h1zM159 429h1z"/>
<path d="M159 426h2zM159 426h2z"/>
<path d="M159 428h1zM159 428l1 1z"/>
<path d="M159 426h2zM159 426h2z"/>
<path d="M159 428h2zM159 428h1z"/>
<path d="M159 426h2zM159 426h2z"/>
<path d="M159 428h2zM159 428h2z"/>
<path d="M159 426h2zM159 426h2z"/>
<path d="M159 428h2zM159 428h2z"/>
<path d="M159 426h2zM159 426h2z"/>
<path d="M159 428h2zM159 428h2z"/>
<path d="M159 426h2zM159 426h2z"/>
<path d="M159 428h2zM159 428h2z"/>
<path d="M159 426h2zM159 426h2z"/>
<path d="M159 428h2zM159 428h2z"/>
<path d="M159 426l2 1zM159 426l2 1z"/>
<path d="M159 428h2zM159 428h2z"/>
<path d="M159 427h2zM159 427h2z"/>
<path d="M159 428h2zM159 428h2z"/>
<path d="M158 427h3zM158 427h3z"/>
<path d="M158 427h3zM158 427l3 1z"/>
<path d="M158 427h3zM158 427h3z"/>
<path d="M158 427h3zM158 427h3z"/>
<path d="M158 427h3zM158 427h3z"/>
<path d="M158 427h3zM158 427h3z"/>
<path d="M158 427h3zM158 427h3z"/>
<path d="M150 458h2zM150 458h2z"/>
<path d="M150 449l2 1zM150 450h2z"/>
<path d="M150 452h1zM150 452h1z"/>
<path d="M150 458h2zM150 458h2z"/>
<path d="M150 450h2zM150 450h2z"/>
<path d="M150 452h2zM150 452h1z"/>
<path d="M150 458l2 1zM150 458l2 1z"/>
<path d="M150 450h2zM150 450h2z"/>
<path d="M150 452h2zM150 452h2z"/>
<path d="M150 459h2zM150 459h2z"/>
<path d="M150 450h2zM150 450h2z"/>
<path d="M150 452h2zM150 452h2z"/>
<path d="M150 459h2zM150 459h2z"/>
<path d="M150 450h2zM150 450h2z"/>
<path d="M150 452h2zM150 452h2z"/>
<path d="M150 459h2zM150 459h2z"/>
<path d="M150 450h2zM150 450h2z"/>
<path d="M150 452h2zM150 452h2z"/>
<path d="M150 459h2zM150 459h2z"/>
<path d="M150 450h2zM150 450h2z"/>
<path d="M150 452h2zM150 452h2z"/>
<path d="M150 459h2zM150 459h2z"/>
<path d="M150 450h2zM150 450h2z"/>
<path d="M150 452h2zM150 452h2z"/>
<path d="M150 459h2zM150 459h2z"/>
<path d="M150 450h2zM150 450h2z"/>
<path d="M150 452h2zM150 452h2z"/>
<path d="M150 459h2zM150 459h2z"/>
<path d="M150 450h2zM150 450h2z"/>
<path d="M150 451h2zM150 451l2 1z"/>
<path d="M150 459h2zM150 459h2z"/>
<path d="M150 450l2 1zM150 450l2 1z"/>
<path d="M150 451h2zM150 451h2z"/>
<path d="M149 459l3 1zM149 459l3 1z"/>
<path d="M149 460h3zM149 460h3z"/>
<path d="M149 460h3zM149 460h3z"/>
<path d="M149 451h3zM149 451h3z"/>
<path d="M149 451h3zM149 451h3z"/>
<path d="M149 451h3zM149 451h3z"/>
<path d="M149 451h3zM149 451h3z"/>
<path d="M149 460h3zM149 460h3z"/>
<path d="M149 451h3zM149 451h3z"/>
<path d="M403 443h1zM403 443h1z"/>
<path d="M403 443h1zM403 443h1z"/>
<path d="M403 443l1 1zM403 444h1z"/>
<path d="M403 446h1zM403 446h1z"/>
<path d="M403 444h1zM403 444h1z"/>
<path d="M403 446h1zM403 446h1z"/>
<path d="M403 444h1zM403 444h1z"/>
<path d="M403 446h1zM403 446h1z"/>
<path d="M403 444h2zM403 444h2z"/>
<path d="M403 446h1zM403 446h1z"/>
<path d="M403 444h2zM402 444h3z"/>
<path d="M403 446h2zM403 446h1z"/>
<path d="M402 444h3zM402 444h3z"/>
<path d="M402 446h3zM402 446h3z"/>
<path d="M402 444h3zM402 444h3z"/>
<path d="M402 446h3zM402 446h3z"/>
<path d="M402 444h3zM402 444h3z"/>
<path d="M402 446h3zM402 446h3z"/>
<path d="M402 444h3zM402 444h3z"/>
<path d="M402 446h3zM402 446h3z"/>
<path d="M402 444l3 1zM402 444l3 1z"/>
<path d="M402 445h3zM402 445l3 1z"/>
<path d="M402 445h3zM402 445h3z"/>
<path d="M402 445h3zM402 445h3z"/>
<path d="M402 445h3zM402 445h3z"/>
<path d="M402 445h3zM402 445h3z"/>
<path d="M402 445h3zM402 445h3z"/>
<path d="M402 445h3zM402 445h3z"/>
<path d="M402 445h3zM402 445h3z"/>
<path d="M436 443h1zM436 443h1z"/>
<path d="M436 443h1zM436 443h1z"/>
<path d="M436 443l1 1zM436 443l1 1z"/>
<path d="M436 446h1zM436 446h1z"/>
<path d="M436 444h1zM435 444h2z"/>
<path d="M436 446h1zM436 446h1z"/>
<path d="M435 444h2zM435 444h2z"/>
<path d="M435 446h2zM435 446h2z"/>
<path d="M435 444h2zM435 444h2z"/>
<path d="M435 446h2zM435 446h2z"/>
<path d="M435 444h2zM435 444h2z"/>
<path d="M435 446h2zM435 446h2z"/>
<path d="M435 444h2zM435 444h2z"/>
<path d="M435 446h2zM435 446h2z"/>
<path d="M435 444h2zM435 444h2z"/>
<path d="M435 446h2zM435 446h2z"/>
<path d="M435 444h3zM435 444h3z"/>
<path d="M435 446h2zM435 446h2z"/>
<path d="M435 444h3zM435 444h3z"/>
<path d="M435 446h3zM435 446h2z"/>
<path d="M435 444l3 1zM435 444l3 1z"/>
<path d="M435 445h3zM435 445l3 1z"/>
<path d="M435 445h3zM435 445h3z"/>
<path d="M435 445h3zM435 445h3z"/>
<path d="M435 445h3zM435 445h3z"/>
<path d="M435 445h3zM435 445h3z"/>
<path d="M435 445h3zM435 445h3z"/>
<path d="M435 445h3zM435 445h3z"/>
<path d="M435 445h3zM435 445h3z"/>
<path d="M118 473h1zM118 473h1z"/>
<path d="M118 473h1zM118 473h1z"/>
<path d="M118 473h1zM118 473h1z"/>
<path d="M118 476h1zM118 476h1z"/>
<path d="M118 473h1zM118 473h1z"/>
<path d="M118 476h1zM118 476h1z"/>
<path d="M118 473h1zM117 473h2z"/>
<path d="M118 476h1zM118 476h1z"/>
<path d="M117 473l2 1zM117 473l2 1z"/>
<path d="M117 476h2zM117 476h2z"/>
<path d="M117 474h2zM117 474h2z"/>
<path d="M117 476h2zM117 476h2z"/>
<path d="M117 474h2zM117 474h2z"/>
<path d="M117 476h2zM117 476h2z"/>
<path d="M117 474h3zM117 474h3z"/>
<path d="M117 476h2zM117 476h2z"/>
<path d="M117 474h3zM117 474h3z"/>
<path d="M117 475h3zM117 475l2 1z"/>
<path d="M117 474h3zM117 474h3z"/>
<path d="M117 475h3zM117 475h3z"/>
<path d="M117 474h3zM117 474h3z"/>
<path d="M117 475h3zM117 475h3z"/>
<path d="M117 474h3zM117 474h3z"/>
<path d="M117 475h3zM117 475h3z"/>
<path d="M117 474h3zM117 474h3z"/>
<path d="M117 474l3 1zM117 474l3 1z"/>
<path d="M117 475h3zM117 475h3z"/>
<path d="M117 475h3zM117 475h3z"/>
<path d="M117 475h3zM117 475h3z"/>
<path d="M150 461h1zM150 461h1z"/>
<path d="M150 461h2zM150 461h1z"/>
<path d="M150 461h2zM150 461h2z"/>
<path d="M150 461h2zM150 461h2z"/>
<path d="M150 461h2zM150 461h2z"/>
<path d="M150 461h2zM150 461h2z"/>
<path d="M150 461h2zM150 461h2z"/>
<path d="M150 461h2zM150 461h2z"/>
<path d="M150 460h2zM150 460l2 1z"/>
<path d="M150 460h2zM150 460h2z"/>
<path d="M150 460h2zM150 460h2z"/>
<path d="M149 460h3zM149 460h3z"/>
</g>
<g fill="none" stroke="#000" stroke-width=".45">
<path d="M120 11h9v5M120 20h9M127 14l11 6h8M144 180h8v6M144 189h8M151 183l10 6h9M144 246h8v5M144 255h8M151 249l10 6h9M322 412h9v5M329 415l11 6h9M236 433h9v5"/>
<path d="M243 436l11 6h8M322 421h9M236 442h9M322 463h9v5M322 472h9M329 466l11 6h9"/>
</g>
<g font-size="9.5">
<text x="569" y="29">АПВ: Ввод</text>
<text x="41" y="35">ОВ АПВ</text>
<text x="553" y="52">АПВ: Оперативный</text>
<text x="23" y="55">Вывод терминала</text>
<text x="576" y="60">вывод</text>
<text x="9" y="76">КСВ: Блокировка вкл</text>
<text x="26" y="97">В: Включен</text>
<text x="29" y="121">КСВ: РФК</text>
<text x="12" y="142">ЗАПВ: Запрет АПВ</text>
<text x="560" y="145">АПВ: Готов. 1 ц</text>
<text x="12" y="162">Внешний запрет АПВ</text>
<text x="22" y="216">АПВ Блок. 2 цикла</text>
<text x="560" y="216">АПВ: Готов. 2 ц</text>
<text x="33" y="233">ГСОЗЗ:</text>
<text x="11" y="241">Срабатывание сигн</text>
<text x="21" y="254">ВыхЛогНЗОЗЗ:</text>
<text x="20" y="262">Срабатывание</text>
<text x="550" y="266">АПВ: Текущий цикл 1</text>
<text x="21" y="274">ВыхЛогНЗОЗЗ:</text>
<text x="34" y="282">Сигнал</text>
<text x="16" y="298">КСВ: В аварийно</text>
<text x="30" y="306">отключен</text>
<text x="566" y="314">АПВ: 1 цикл</text>
<text x="6" y="329">КС: Разреш.авт.вкл. В</text>
<text x="560" y="344">АПВ: Включить</text>
<text x="21" y="350">АПВ Без контролей</text>
<text x="23" y="374">АПВ КННш+КОНп</text>
<text x="566" y="373">АПВ: 2 цикл</text>
<text x="23" y="394">АПВ КОНш+КННп</text>
<text x="549" y="400">АПВ: Текущий цикл 2</text>
<text x="25" y="415">КННш: Пуск</text>
<text x="26" y="436">КОНп: Пуск</text>
<text x="560" y="444">АПВ: Задержка</text>
<text x="568" y="452">включения</text>
<text x="25" y="457">КОНш: Пуск</text>
<text x="26" y="477">КННп: Пуск</text>
<text x="548" y="475">АПВ: Включение с КС</text>
</g>
<g font-size="7.5">
<text x="165" y="23">&amp;</text>
<text x="124" y="43">1</text>
<text x="165" y="49">&amp;</text>
<text x="164" y="78">T1</text>
<text x="141" y="85">&amp;</text>
<text x="161" y="88">TON</text>
<text x="257" y="94">&amp;</text>
<text x="223" y="98">T6</text>
<text x="223" y="109">TP</text>
<text x="133" y="139">1</text>
<text x="225" y="139">1</text>
<text x="257" y="141">S</text>
<text x="271" y="141">Q1</text>
<text x="256" y="159">R1</text>
<text x="314" y="180">1</text>
<text x="225" y="192">1</text>
<text x="257" y="213">S</text>
<text x="271" y="213">Q1</text>
<text x="256" y="231">R1</text>
<text x="124" y="246">1</text>
<text x="177" y="257">&amp;</text>
<text x="122" y="286">T4</text>
<text x="351" y="292">T2</text>
<text x="122" y="296">TP</text>
<text x="305" y="299">S</text>
<text x="318" y="299">Q1</text>
<text x="348" y="302">TON</text>
<text x="427" y="308">&amp;</text>
<text x="303" y="317">R1</text>
<text x="120" y="318">5мс</text>
<text x="342" y="324">0,1-180с</text>
<text x="386" y="332">1</text>
<text x="501" y="338">&amp;</text>
<text x="469" y="344">1</text>
<text x="351" y="351">T5</text>
<text x="305" y="364">S</text>
<text x="318" y="364">Q1</text>
<text x="348" y="361">TON</text>
<text x="427" y="367">&amp;</text>
<text x="174" y="373">&amp;</text>
<text x="303" y="382">R1</text>
<text x="345" y="384">3-300с</text>
<text x="207" y="397">1</text>
<text x="174" y="403">&amp;</text>
<text x="303" y="412">1</text>
<text x="133" y="424">&amp;</text>
<text x="416" y="431">Т3</text>
<text x="414" y="442">TON</text>
<text x="133" y="456">&amp;</text>
<text x="175" y="465">1</text>
<text x="302" y="462">&amp;</text>
<text x="409" y="464">1-3600с</text>
</g>
<g font-size="7.3">
<text x="122" y="8">SGF1</text>
<text x="146" y="177">SGF4</text>
<text x="146" y="242">SGF5</text>
<text x="324" y="409">SGF3</text>
<text x="238" y="430">SGF2</text>
</g>
<g font-size="5.2">
<text x="111" y="13">&quot;0&quot;</text>
<text x="123" y="16">0</text>
<text x="111" y="22">&quot;1&quot;</text>
<text x="123" y="25">1</text>
<text x="135" y="182">&quot;1&quot;</text>
<text x="147" y="185">0</text>
<text x="134" y="192">&quot;0&quot;</text>
<text x="147" y="194">1</text>
<text x="135" y="248">&quot;0&quot;</text>
<text x="147" y="251">0</text>
<text x="147" y="260">1</text>
<text x="313" y="414">&quot;1&quot;</text>
<text x="325" y="417">0</text>
<text x="325" y="426">1</text>
<text x="227" y="435">&quot;0&quot;</text>
<text x="239" y="438">0</text>
<text x="239" y="447">1</text>
<text x="239" y="456">2</text>
<text x="239" y="464">3</text>
<text x="313" y="465">&quot;0&quot;</text>
<text x="325" y="468">0</text>
<text x="239" y="473">4</text>
<text x="325" y="476">1</text>
</g>
</svg>
